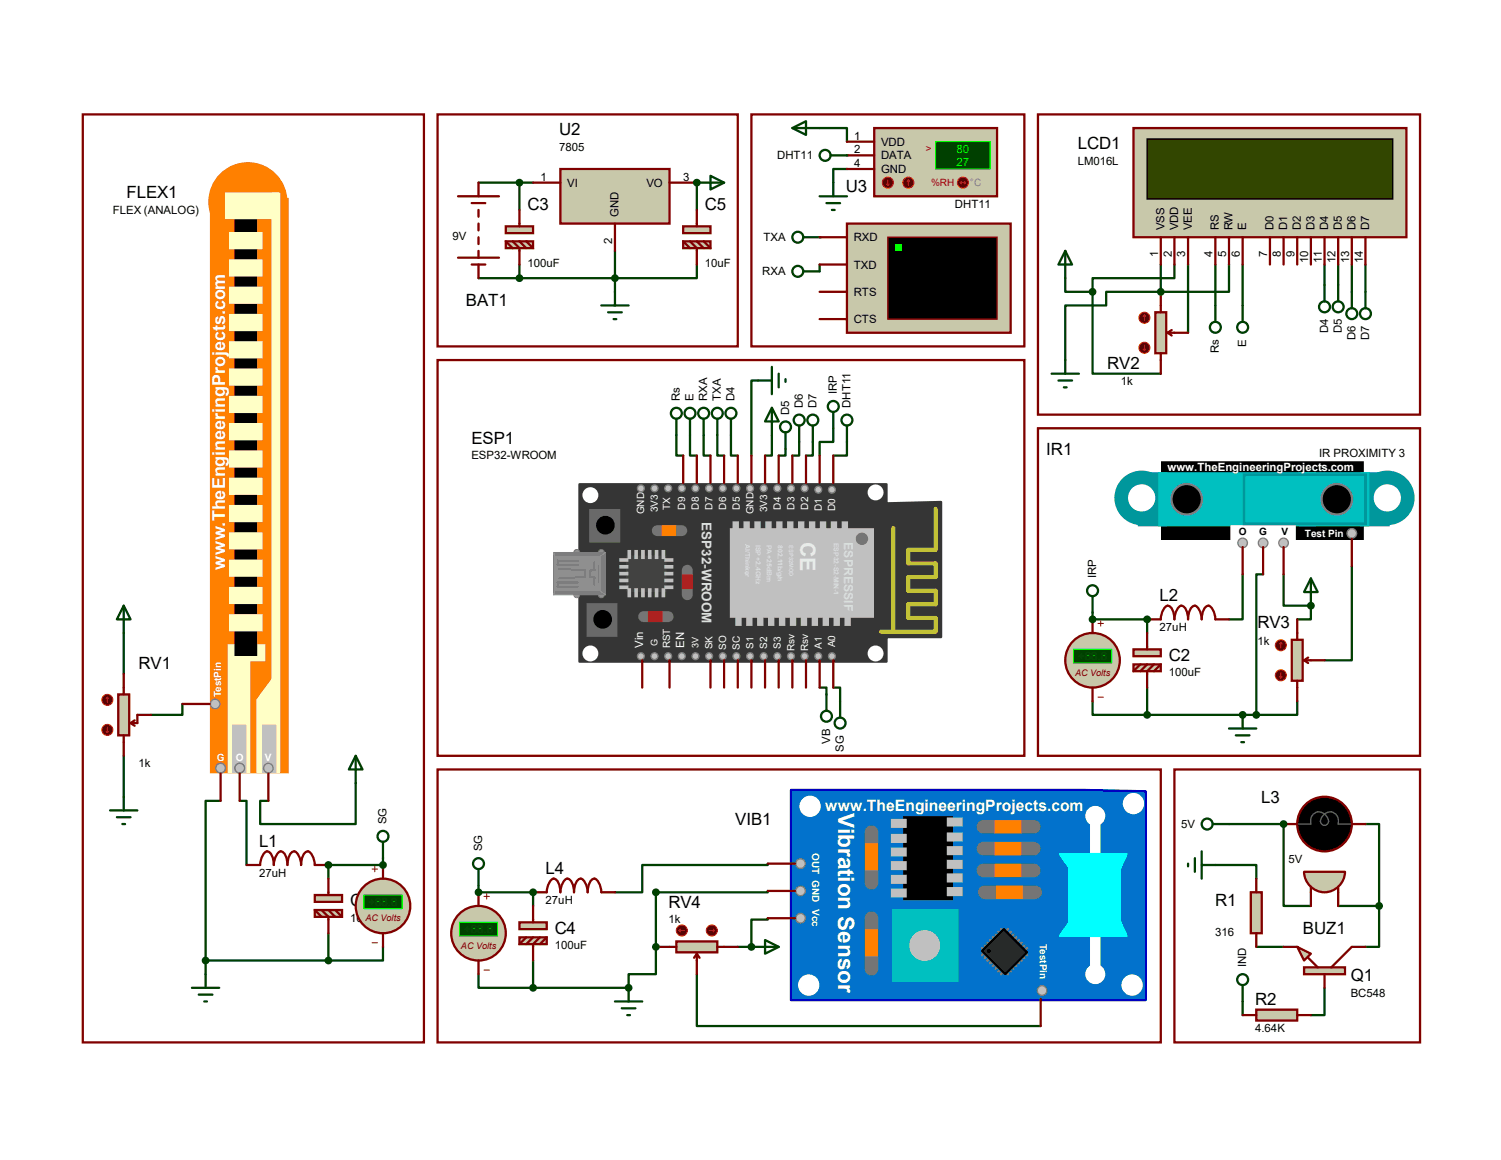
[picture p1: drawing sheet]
<svg xmlns="http://www.w3.org/2000/svg" width="279mm" height="216mm" viewBox="0 0 279 216" stroke-linecap="round" stroke-linejoin="round" font-family="sans-serif">
<path d="M198.3 51.8v2.5h5.1M203.4 54.3v15.3h12.7M216.1 49.2v5.1M218.6 49.2v2.6h-15.2v2.5M221.1 49.2v12.7M23 117.8v7.6M34 131v2.1h-5.9M23 140.7v7.6M41.1 149.1h-2.8v32.2M44.6 149.1h1.3v11.9M66.2 145.8v7.6h-17.8v-4.3h1.6" fill="none" stroke="#004000" stroke-width=".42"/>
<circle cx="216.1" cy="54.3" r=".21" fill="#004000"/>
<path d="M226.2 49.2v7.7M228.8 49.2v5.1h-22.9v2.6h-7.6v10.1M231.3 49.2v7.7M246.5 49.2v3.8M249.1 49.2v3.8M251.6 49.2v5.1M254.2 49.2v5.1" fill="none" stroke="#004000" stroke-width=".42"/>
<circle cx="61.1" cy="161" r=".21" fill="#004000"/>
<path d="M38.3 178.8h22.8M61.1 173.7v5.1M71.3 176.2v2.6h-10.2M71.3 161h-10.2v2.5" fill="none" stroke="#004000" stroke-width=".42"/>
<circle cx="71.3" cy="161" r=".21" fill="#004000"/>
<path d="M71.3 159.7v1.3" fill="none" stroke="#004000" stroke-width=".42"/>
<circle cx="152.6" cy="44.2" r=".21" fill="#004000"/>
<g fill="none" stroke="#004000" stroke-width=".42">
<path d="M152.6 49.2v1.3M141.1 70.8h-1.2v14M155.1 79.7v2.6h-2.5v2.5M125.9 81v3.8h1.3M128.4 81v3.8h1.3M131 81v3.8h1.2M133.5 81v3.8h1.3M136.1 81v3.8h1.2M143.7 81v3.8h-1.3M146.2 83.5v1.3h-1.3M148.8 82.3v2.5h-1.3M151.3 82.3v2.5h-1.3"/>
<path d="M157.6 82.3v2.5h-2.5M152.6 128h1.2v1.2M155.1 128h1.3v2.5"/>
</g>
<circle cx="213.5" cy="115.3" r=".21" fill="#004000"/>
<path d="M203.4 115.3h10.1v2.5M213.5 128v5.1h-10.1v-2.6" fill="none" stroke="#004000" stroke-width=".42"/>
<circle cx="203.4" cy="115.3" r=".21" fill="#004000"/>
<path d="M203.4 114v1.3M231.3 106.9v8.4h-2.5M213.5 133.1h17.8" fill="none" stroke="#004000" stroke-width=".42"/>
<circle cx="231.3" cy="133.1" r=".21" fill="#004000"/>
<path d="M238.9 106.9v5.8h5.1M251.6 105.4v17.5h-5.1" fill="none" stroke="#004000" stroke-width=".42"/>
<circle cx="244" cy="112.7" r=".21" fill="#004000"/>
<path d="M235.1 106.9h-1.3v26.2M244 112.7v2.6h-2.5M231.3 133.1h2.5M241.5 130.5v2.6h-7.7M142.9 170.9v.3h-3v5M129.7 181.3v9.7h64" fill="none" stroke="#004000" stroke-width=".42"/>
<circle cx="139.9" cy="176.2" r=".21" fill="#004000"/>
<path d="M137.3 176.2h2.6M142.9 165.8v.3h-20.8M142.9 160.7v.3h-23.4v5.1h-5" fill="none" stroke="#004000" stroke-width=".42"/>
<circle cx="99.2" cy="166.1" r=".21" fill="#004000"/>
<path d="M89.1 166.1h10.1v2.5M99.2 178.8v5.1h-10.1v-2.6" fill="none" stroke="#004000" stroke-width=".42"/>
<circle cx="89.1" cy="166.1" r=".21" fill="#004000"/>
<path d="M89.1 164.8v1.3M99.2 183.9h17.8" fill="none" stroke="#004000" stroke-width=".42"/>
<circle cx="117" cy="183.9" r=".21" fill="#004000"/>
<path d="M122.1 166.1v10.1" fill="none" stroke="#004000" stroke-width=".42"/>
<circle cx="122.1" cy="176.2" r=".21" fill="#004000"/>
<path d="M89.1 34h10.1M96.7 34v5.1M129.7 34v5.1M96.7 49.2v2.6M114.5 46.7v7.6M129.7 49.2v2.6h-40.6M122.1 176.2v5.1h-5.1v2.6" fill="none" stroke="#004000" stroke-width=".42"/>
<circle cx="129.7" cy="34" r=".21" fill="#004000"/>
<path d="M152.6 23.8h5v2.6M157.6 31.5h-2.5v2.5" fill="none" stroke="#004000" stroke-width=".42"/>
<circle cx="157.6" cy="28.9" r=".21" fill="#004000"/>
<path d="M228.8 153.4h10.1M254.2 153.4h2.5v15.2M226.2 161h7.6v2.5M233.8 176.2h5.1M249.1 168.6h7.6M256.7 168.6v7.6h-2.5M231.3 186.4v2.5M246.5 183.9v5h-2.5" fill="none" stroke="#004000" stroke-width=".42"/>
<circle cx="238.9" cy="153.4" r=".21" fill="#004000"/>
<path d="M238.9 153.4v15.2h5.1" fill="none" stroke="#004000" stroke-width=".42"/>
<g fill="#ff8000" stroke="#ff8000" stroke-width=".42">
<path d="M39.3 37h14.2v106.7h-14.2z"/>
<circle cx="46.1" cy="37.5" r="7.2"/>
</g>
<g fill="#ffffc6" stroke="#ffffc6" stroke-width=".42">
<path d="M50.7 36h1.3v107.7h-4.1v-13.4l2.8-3.9z"/>
<path d="M42.6 123.1h3.8v20.6h-3.8z"/>
<path d="M42.6 120.1h6.6v2.8h-6.6z"/>
<path d="M42.1 36h9.6v4.6h-9.6z"/>
<path d="M42.8 43.4h5.9v2.8h-5.9z"/>
<path d="M42.8 48.5h5.9v2.8h-5.9z"/>
<path d="M42.8 53.6h5.9v2.7h-5.9z"/>
<path d="M42.8 58.6h5.9v2.8h-5.9z"/>
<path d="M42.8 63.7h5.9v2.8h-5.9z"/>
<path d="M42.8 68.8h5.9v2.8h-5.9z"/>
<path d="M42.8 73.9h5.9v2.8h-5.9z"/>
<path d="M42.8 79h5.9v2.7h-5.9z"/>
<path d="M42.8 84h5.9v2.8h-5.9z"/>
<path d="M42.8 89.1h5.9v2.8h-5.9z"/>
<path d="M42.8 94.2h5.9v2.8h-5.9z"/>
<path d="M42.8 99.3h5.9v2.8h-5.9z"/>
<path d="M42.8 104.4h5.9v2.7h-5.9z"/>
<path d="M42.8 109.4h5.9v2.8h-5.9z"/>
<path d="M42.8 114.5h5.9v2.8h-5.9z"/>
</g>
<path d="M43.9 39.1h3.8v82.8h-3.8z" fill="#000" stroke="#000" stroke-width=".42"/>
<g fill="#c0c0c0" stroke="#c0c0c0" stroke-width=".42">
<path d="M48.9 135.1h2.3v8.6h-2.3z"/>
<path d="M43.3 135.1h2.3v8.6h-2.3z"/>
</g>
<g fill="#c0c0c0" stroke="#808080" stroke-width=".25">
<circle cx="50" cy="143" r=".64"/>
<circle cx="50" cy="143" r=".89"/>
<circle cx="44.6" cy="143" r=".89"/>
<circle cx="41.1" cy="143" r=".89"/>
<circle cx="40" cy="131" r=".89"/>
</g>
<path d="M34 131h5M41.1 144v5.1M44.6 144v5.1M50 144v5.1M45.9 161h2.5a2.69 2.69 0 0 1 1.3-2.5 2.31 2.31 0 0 1 1.3 2.5 2.69 2.69 0 0 1 1.2-2.5 2.31 2.31 0 0 1 1.3 2.5 2.31 2.31 0 0 1 1.3-2.5 2.69 2.69 0 0 1 1.2 2.5 2.31 2.31 0 0 1 1.3-2.5 2.69 2.69 0 0 1 1.3 2.5h2.5" fill="none" stroke="#800000" stroke-width=".42"/>
<path d="M66.2 140.7l1.3 2.5h-2.6zM66.2 140.7v5.1M35.7 183.9h5.1M37 185.1h2.5M38 186.4h.5M38.3 181.3v2.6" fill="none" stroke="#004000" stroke-width=".42"/>
<g fill="#c8c8aa" stroke="#800000" stroke-width=".42">
<path d="M58.6 166.6h5.1v1.3h-5.1z"/>
<path d="M58.6 169.4h5.1v1.2h-5.1z"/>
</g>
<path d="M58.6 169.4l1.3 1.2M59.9 169.4l1.2 1.2v3.1M61.1 163.5v3.1M61.1 169.4l1.3 1.2M62.4 169.4l1.3 1.2" fill="none" stroke="#800000" stroke-width=".42"/>
<circle cx="38.3" cy="178.8" r=".51" fill="#004000" stroke="#004000" stroke-width=".42"/>
<circle cx="71.3" cy="168.6" r="5.1" fill="#c8c8aa" stroke="#800000" stroke-width=".42"/>
<path d="M69.3 161.8h1M69.3 175.5h1M69.8 161.2v1.1" fill="none" stroke="#800000" stroke-width=".19"/>
<path d="M67.7 166.6h7.1v2.5h-7.1z" fill="#004000" stroke="#0f0" stroke-width=".21"/>
<path d="M71.3 161v2.5M71.3 173.7v2.5" fill="none" stroke="#800000" stroke-width=".42"/>
<path d="M22 129.2h2v7.7h-2z" fill="#c8c8aa" stroke="#800000" stroke-width=".42"/>
<path d="M23 125.4v3.8M23 136.9v3.8M24.3 134.6l.8 .5M25.1 134.1l-.8 .5M28.1 133.1h-2.5v1.5h-1.3" fill="none" stroke="#800000" stroke-width=".42"/>
<circle cx="20" cy="130.3" r="1.02" fill="#400000" stroke="#f00" stroke-width=".21"/>
<path d="M20 129.8l-.3 .2M20 129.8l.2 .2M20 129.8v1" fill="none" stroke="#f00" stroke-width=".21"/>
<circle cx="20" cy="135.8" r="1.02" fill="#400000" stroke="#f00" stroke-width=".21"/>
<path d="M19.7 136.1l.3 .3M20 135.3v1.1M20.2 136.1l-.2 .3" fill="none" stroke="#f00" stroke-width=".21"/>
<path d="M23 112.7l1.3 2.6h-2.5zM23 112.7v5.1M20.5 150.8h5.1M21.8 152.1h2.5M22.8 153.4h.5M23 148.3v2.5" fill="none" stroke="#004000" stroke-width=".42"/>
<path d="M211 23.8h50.8v20.4h-50.8z" fill="#c8c8aa" stroke="#800000" stroke-width=".42"/>
<path d="M213.5 25.9h45.7v11.1h-45.7z" fill="#324600" stroke="#000" stroke-width=".25"/>
<g fill="none" stroke="#800000" stroke-width=".42">
<path d="M216.1 44.2v5M218.6 44.2v5M221.1 44.2v5M226.2 44.2v5M228.8 44.2v5M231.3 44.2v5M236.4 44.2v5M238.9 44.2v5M241.5 44.2v5M244 44.2v5M246.5 44.2v5M249.1 44.2v5"/>
<path d="M251.6 44.2v5M254.2 44.2v5"/>
</g>
<path d="M215.1 58.1h2v7.6h-2z" fill="#c8c8aa" stroke="#800000" stroke-width=".42"/>
<path d="M216.1 54.3v3.8M216.1 65.7v3.9M217.3 61.9l.8 .5M217.3 61.9h3.8M218.1 61.4l-.8 .5" fill="none" stroke="#800000" stroke-width=".42"/>
<circle cx="213" cy="59.1" r="1.02" fill="#400000" stroke="#f00" stroke-width=".21"/>
<path d="M213 58.6l-.2 .3M213 58.6l.3 .3M213 58.6v1" fill="none" stroke="#f00" stroke-width=".21"/>
<circle cx="213" cy="64.7" r="1.02" fill="#400000" stroke="#f00" stroke-width=".21"/>
<path d="M212.8 65l.2 .2M213 64.2v1M213.3 65l-.3 .2" fill="none" stroke="#f00" stroke-width=".21"/>
<g fill="none" stroke="#004000" stroke-width=".42">
<path d="M149.5 50.5h3.1M149.5 44.2h3.1M198.3 46.7l1.3 2.5h-2.6zM198.3 46.7v5.1M226.2 56.9v3M231.3 56.9v3M246.5 53v3.1M249.1 53v3.1M251.6 54.3v3.1M254.2 54.3v3.1M125.9 77.9v3.1M128.4 77.9v3.1"/>
<path d="M131 77.9v3.1M133.5 77.9v3.1M136.1 77.9v3.1M141.1 70.8h2.6M143.7 75.9l1.2 2.5h-2.5zM143.7 68.3v5.1M143.7 75.9v5.1M144.9 69.6v2.5M146.2 70.6v.5M148.8 79.2v3.1M151.3 79.2v3.1M155.1 76.7v3"/>
<path d="M157.6 79.2v3.1M195.7 69.6h5.1M197 70.8h2.6M198 72.1h.5M198.3 67v2.6M146.2 80.5v3M153.8 129.2v3.1M156.4 130.5v3.1M71.3 156.7v3"/>
<circle cx="148.5" cy="44.2" r="1.02"/>
<circle cx="148.5" cy="50.5" r="1.02"/>
<circle cx="246.5" cy="57.1" r="1.02"/>
<circle cx="249.1" cy="57.1" r="1.02"/>
<circle cx="251.6" cy="58.4" r="1.02"/>
<circle cx="254.2" cy="58.4" r="1.02"/>
<circle cx="125.9" cy="76.9" r="1.02"/>
<circle cx="128.4" cy="76.9" r="1.02"/>
<circle cx="131" cy="76.9" r="1.02"/>
<circle cx="133.5" cy="76.9" r="1.02"/>
<circle cx="136.1" cy="76.9" r="1.02"/>
<circle cx="146.2" cy="79.5" r="1.02"/>
<circle cx="148.8" cy="78.2" r="1.02"/>
<circle cx="151.3" cy="78.2" r="1.02"/>
<circle cx="155.1" cy="75.6" r="1.02"/>
<circle cx="157.6" cy="78.2" r="1.02"/>
<circle cx="226.2" cy="60.9" r="1.02"/>
<circle cx="231.3" cy="60.9" r="1.02"/>
<circle cx="153.8" cy="133.3" r="1.02"/>
<circle cx="156.4" cy="134.6" r="1.02"/>
<circle cx="71.3" cy="155.7" r="1.02"/>
</g>
<g fill="#004000" stroke="#004000" stroke-width=".42">
<circle cx="203.4" cy="54.3" r=".51"/>
<circle cx="216.1" cy="54.3" r=".51"/>
<circle cx="61.1" cy="161" r=".51"/>
<circle cx="61.1" cy="178.8" r=".51"/>
<circle cx="71.3" cy="161" r=".51"/>
</g>
<path d="M193.2 21.3h71.1v55.9h-71.1z" fill="none" stroke="#800000" stroke-width=".42"/>
<path d="M157.6 41.6h30.5v20.3h-30.5z" fill="#c8c8aa" stroke="#800000" stroke-width=".42"/>
<path d="M165.3 44.2h20.3v15.2h-20.3z" fill="#000" stroke="#800000" stroke-width=".25"/>
<path d="M166.5 45.4h1.3v1.3h-1.3z" fill="#0f0"/>
<path d="M152.6 44.2h5M152.6 54.3h5M152.6 49.2h5M152.6 59.4h5" fill="none" stroke="#800000" stroke-width=".42"/>
<path d="M107.9 90.1h57.1v3.6l10.2-.3v25.2h-10.2v4.5h-57.1z" fill="#353535" stroke="#353535" stroke-width=".42"/>
<g fill="#c0c0c0" stroke="#808080" stroke-width=".25">
<circle cx="149.8" cy="90.9" r=".64"/>
<circle cx="152.3" cy="91.1" r=".64"/>
<circle cx="147.2" cy="90.9" r=".64"/>
<circle cx="144.7" cy="90.9" r=".64"/>
<circle cx="139.6" cy="90.9" r=".64"/>
<circle cx="142.2" cy="90.9" r=".64"/>
<circle cx="137.1" cy="90.9" r=".64"/>
<circle cx="134.5" cy="90.9" r=".64"/>
<circle cx="129.5" cy="90.9" r=".64"/>
<circle cx="132" cy="90.9" r=".64"/>
<circle cx="126.9" cy="90.9" r=".64"/>
<circle cx="124.4" cy="90.9" r=".64"/>
<circle cx="154.9" cy="91.1" r=".64"/>
<circle cx="154.9" cy="122.1" r=".64"/>
<circle cx="149.8" cy="122.1" r=".64"/>
<circle cx="144.7" cy="122.1" r=".64"/>
<circle cx="147.2" cy="122.1" r=".64"/>
<circle cx="142.2" cy="122.1" r=".64"/>
<circle cx="139.6" cy="122.1" r=".64"/>
<circle cx="134.5" cy="122.1" r=".64"/>
<circle cx="137.1" cy="122.1" r=".64"/>
<circle cx="132" cy="122.1" r=".64"/>
</g>
<g fill="#939393" stroke="#757575" stroke-width=".19">
<circle cx="107.4" cy="102.8" r=".55"/>
<circle cx="111.9" cy="102.8" r=".55"/>
</g>
<g fill="#939393" stroke="#808080" stroke-width=".19">
<circle cx="107.4" cy="110.7" r=".55"/>
<circle cx="111.9" cy="110.7" r=".55"/>
</g>
<path d="M103 102.8h9.7v7.9h-9.7z" fill="#808080" stroke="#808080" stroke-width=".19"/>
<path d="M103.3 103.6h8.4v6.3h-8.4z" fill="#939393" stroke="#939393" stroke-width=".19"/>
<path d="M103.1 102.8l.2 .8M103.3 109.9l-.2 .8M111.7 109.9l1 .8M112.7 102.8l-1 .8" fill="none" stroke="#939393" stroke-width=".19"/>
<path d="M104.1 105.9l4.8 .2v1.3M107.6 104.4h-3.8v.7h3.8M107.6 108.4h-3.8v.8h3.8M108.6 107.4l-4.5 .3M110.7 104.6v1.5h-.8v1.3h.8v1.5" fill="none" stroke="#808080" stroke-width=".42"/>
<path d="M111.4 105.1v3.3" fill="none" stroke="#808080" stroke-width=".21"/>
<g fill="#c0c0c0" stroke="#808080" stroke-width=".25">
<circle cx="152.3" cy="122.1" r=".64"/>
<circle cx="126.9" cy="122.1" r=".64"/>
<circle cx="129.5" cy="122.1" r=".64"/>
</g>
<path d="M122.3 98.8h4.6M119.8 114.8h4.6" fill="none" stroke="#757575" stroke-width="2"/>
<path d="M120.8 114h2.3v1.5h-2.3z" fill="#f00" stroke="#f00" stroke-width=".42"/>
<path d="M123.4 98h2.2v1.5h-2.2z" fill="#ff8000" stroke="#ff8000" stroke-width=".42"/>
<path d="M116.8 103.6h7.1v6.3h-7.1z" fill="#414141" stroke="#414141" stroke-width=".42"/>
<g fill="#fff" stroke="#fff" stroke-width=".42">
<circle cx="163" cy="91.7" r="1.27"/>
<circle cx="163" cy="121.6" r="1.27"/>
<circle cx="109.9" cy="121.6" r="1.27"/>
<circle cx="109.9" cy="92.2" r="1.27"/>
</g>
<g fill="#686767" stroke="#686767" stroke-width=".42">
<path d="M109.9 95h5.3v5.8h-5.3z"/>
<path d="M109.4 112.5h5.3v5.8h-5.3z"/>
</g>
<g fill="#000" stroke="#000" stroke-width=".42">
<circle cx="112.7" cy="97.7" r="1.52"/>
<circle cx="112.2" cy="115.3" r="1.52"/>
</g>
<g fill="#c0c0c0" stroke="#c0c0c0" stroke-width=".42">
<path d="M123.4 102.6h.2v1.2h-.2z"/>
<path d="M122.1 102.6h.2v1.2h-.2z"/>
<path d="M120.8 102.6h.3v1.2h-.3z"/>
<path d="M119.5 102.6h.3v1.2h-.3z"/>
<path d="M118.3 102.6h.2v1.2h-.2z"/>
<path d="M117 102.6h.3v1.2h-.3z"/>
<path d="M123.4 109.7h.2v1.3h-.2z"/>
<path d="M122.1 109.7h.2v1.3h-.2z"/>
<path d="M120.8 109.7h.3v1.3h-.3z"/>
<path d="M119.5 109.7h.3v1.3h-.3z"/>
<path d="M118.3 109.7h.2v1.3h-.2z"/>
<path d="M117 109.7h.3v1.3h-.3z"/>
<path d="M123.9 104.1h1.2v.3h-1.2z"/>
<path d="M123.9 105.4h1.2v.2h-1.2z"/>
<path d="M123.9 106.6h1.2v.3h-1.2z"/>
<path d="M123.9 107.9h1.2v.3h-1.2z"/>
<path d="M123.9 109.2h1.2v.2h-1.2z"/>
<path d="M115.5 104.1h1.3v.3h-1.3z"/>
<path d="M115.5 105.4h1.3v.2h-1.3z"/>
<path d="M115.5 106.6h1.3v.3h-1.3z"/>
<path d="M115.5 107.9h1.3v.3h-1.3z"/>
<path d="M115.5 109.2h1.3v.2h-1.3z"/>
<path d="M136.1 98.5h26.4v16.3h-26.4z"/>
<path d="M156.9 97.2h.7v1.3h-.7z"/>
<path d="M154.9 97.2h.7v1.3h-.7z"/>
<path d="M152.8 97.2h.8v1.3h-.8z"/>
<path d="M150.8 97.2h.8v1.3h-.8z"/>
<path d="M148.8 97.2h.7v1.3h-.7z"/>
<path d="M146.7 97.2h.8v1.3h-.8z"/>
<path d="M144.7 97.2h.8v1.3h-.8z"/>
<path d="M142.7 97.2h.7v1.3h-.7z"/>
<path d="M140.6 97.2h.8v1.3h-.8z"/>
<path d="M138.6 97.2h.8v1.3h-.8z"/>
<path d="M136.6 97.2h.7v1.3h-.7z"/>
<path d="M157.4 115h.8v1.3h-.8z"/>
<path d="M155.4 115h.7v1.3h-.7z"/>
<path d="M153.3 115h.8v1.3h-.8z"/>
<path d="M151.3 115h.8v1.3h-.8z"/>
<path d="M149.3 115h.7v1.3h-.7z"/>
<path d="M147.2 115h.8v1.3h-.8z"/>
<path d="M145.2 115h.8v1.3h-.8z"/>
<path d="M143.2 115h.7v1.3h-.7z"/>
<path d="M141.1 115h.8v1.3h-.8z"/>
<path d="M139.1 115h.8v1.3h-.8z"/>
<path d="M137.1 115h.7v1.3h-.7z"/>
</g>
<circle cx="160.4" cy="100.3" r="1.06" fill="#757575" stroke="#757575" stroke-width=".19"/>
<path d="M166.3 98.3v19.3M174.2 94.7v7.6h-5.1v2.6h5.1v2.5h-5.1v2.5h5.1v2.6h-5.1v2.5h5.1v2.6h-10.2" fill="none" stroke="#c0c000" stroke-width=".76"/>
<g fill="#c0c0c0" stroke="#808080" stroke-width=".25">
<circle cx="119.3" cy="90.9" r=".64"/>
<circle cx="121.8" cy="90.9" r=".64"/>
<circle cx="124.4" cy="122.1" r=".64"/>
<circle cx="119.3" cy="122.1" r=".64"/>
<circle cx="121.8" cy="122.1" r=".64"/>
</g>
<path d="M127.9 106.1v4.6" fill="none" stroke="#757575" stroke-width="2"/>
<path d="M127.2 107.1h1.5v2.3h-1.5z" fill="#f00" stroke="#f00" stroke-width=".42"/>
<g fill="none" stroke="#800000" stroke-width=".42">
<path d="M127.2 84.8v5.1M129.7 84.8v5.1M132.2 84.8v5.1M134.8 84.8v5.1M137.3 84.8v5.1M139.9 84.8v5.1M142.4 84.8v5.1M144.9 84.8v5.1M147.5 84.8v5.1M150 84.8v5.1M152.6 84.8v5.1M155.1 84.8v5.1"/>
<path d="M213.5 115.3h2.6a2.69 2.69 0 0 1 1.2-2.6 2.31 2.31 0 0 1 1.3 2.6 2.69 2.69 0 0 1 1.3-2.6 2.31 2.31 0 0 1 1.2 2.6 2.31 2.31 0 0 1 1.3-2.6 2.69 2.69 0 0 1 1.3 2.6 2.31 2.31 0 0 1 1.3-2.6 2.69 2.69 0 0 1 1.2 2.6h2.6M119.5 122.9v5.1M124.6 122.9v5.1M132.2 122.9v5.1M134.8 122.9v5.1M137.3 122.9v5.1M139.9 122.9v5.1M142.4 122.9v5.1M144.9 122.9v5.1M147.5 122.9v5.1M150 122.9v5.1M152.6 122.9v5.1"/>
<path d="M155.1 122.9v5.1"/>
</g>
<g fill="#c8c8aa" stroke="#800000" stroke-width=".42">
<path d="M211 120.9h5.1v1.2h-5.1z"/>
<path d="M211 123.7h5.1v1.2h-5.1z"/>
</g>
<path d="M213.5 117.8v3.1M212.3 123.7l-1.3 1.2M213.5 123.7l-1.2 1.2M214.8 123.7l-1.3 1.2v3.1M216.1 123.7l-1.3 1.2" fill="none" stroke="#800000" stroke-width=".42"/>
<circle cx="203.4" cy="122.9" r="5.1" fill="#c8c8aa" stroke="#800000" stroke-width=".42"/>
<path d="M204.4 116h1M204.9 115.5v1M204.4 129.8h1" fill="none" stroke="#800000" stroke-width=".19"/>
<path d="M199.8 120.9h7.1v2.5h-7.1z" fill="#004000" stroke="#0f0" stroke-width=".21"/>
<path d="M203.4 115.3v2.5M203.4 128v2.5" fill="none" stroke="#800000" stroke-width=".42"/>
<g fill="none" stroke="#004000" stroke-width=".42">
<path d="M203.4 111v3"/>
<circle cx="203.4" cy="109.9" r="1.02"/>
</g>
<g fill="#004000" stroke="#004000" stroke-width=".42">
<circle cx="213.5" cy="115.3" r=".51"/>
<circle cx="213.5" cy="133.1" r=".51"/>
<circle cx="203.4" cy="115.3" r=".51"/>
</g>
<path d="M216.3 86.1h37.4v14.2h-37.4z" fill="#000" stroke="#000" stroke-width=".42"/>
<g fill="#00979c" stroke="#00979c" stroke-width=".42">
<path d="M212 88.1h5.1v1.8h-5.1z"/>
<path d="M212 96h5.1v1.7h-5.1z"/>
<path d="M253.4 88.1h5.1v1.8h-5.1z"/>
<path d="M253.4 96h5.1v1.7h-5.1z"/>
</g>
<g fill="none" stroke="#00979c" stroke-width="2.5">
<circle cx="212.5" cy="92.7" r="3.8"/>
<circle cx="258.2" cy="92.7" r="3.8"/>
</g>
<g fill="#00c0c0" stroke="#00c0c0" stroke-width=".42">
<path d="M215.8 88.1h29v9.6h-29z"/>
<path d="M242 88.1h12.7v9.6h-12.7z"/>
</g>
<g fill="#000" stroke="#808080" stroke-width=".42">
<circle cx="220.9" cy="92.9" r="2.84"/>
<circle cx="248.8" cy="92.9" r="2.84"/>
</g>
<path d="M229.3 98h11.7v4.3h-11.7z" fill="#fff" stroke="#fff" stroke-width=".51"/>
<path d="M231.6 88.3h22.6v9.2h-22.6z" fill="none" stroke="#00979c" stroke-width=".51"/>
<g fill="#c0c0c0" stroke="#808080" stroke-width=".25">
<circle cx="231.3" cy="101" r=".89"/>
<circle cx="235.1" cy="101" r=".89"/>
<circle cx="238.9" cy="101" r=".89"/>
<circle cx="251.6" cy="99.3" r=".89"/>
</g>
<path d="M231.3 101.8v5.1M235.1 101.8v5.1M238.9 101.8v5.1M251.6 100.3v5.1" fill="none" stroke="#800000" stroke-width=".42"/>
<path d="M244 107.7l1.3 2.5h-2.6zM244 107.7v5M228.8 135.6h5M230 136.9h2.6M231.1 138.1h.5M231.3 133.1v2.5" fill="none" stroke="#004000" stroke-width=".42"/>
<circle cx="231.3" cy="133.1" r=".51" fill="#004000" stroke="#004000" stroke-width=".42"/>
<path d="M240.5 119.1h2v7.6h-2z" fill="#c8c8aa" stroke="#800000" stroke-width=".42"/>
<path d="M241.5 115.3v3.8M241.5 126.7v3.8M242.7 122.9l.8 .5M242.7 122.9h3.8M243.5 122.4l-.8 .5" fill="none" stroke="#800000" stroke-width=".42"/>
<circle cx="238.4" cy="120.1" r="1.02" fill="#400000" stroke="#f00" stroke-width=".21"/>
<path d="M238.4 119.6l-.2 .2M238.4 119.6l.3 .2M238.4 119.6v1" fill="none" stroke="#f00" stroke-width=".21"/>
<circle cx="238.4" cy="125.7" r="1.02" fill="#400000" stroke="#f00" stroke-width=".21"/>
<path d="M238.2 125.9l.2 .3M238.4 125.2v1M238.7 125.9l-.3 .3" fill="none" stroke="#f00" stroke-width=".21"/>
<g fill="#004000" stroke="#004000" stroke-width=".42">
<circle cx="244" cy="112.7" r=".51"/>
<circle cx="233.8" cy="133.1" r=".51"/>
</g>
<path d="M15.4 21.3h63.5v172.7h-63.5zM193.2 79.7h71.1v61h-71.1z" fill="none" stroke="#800000" stroke-width=".42"/>
<path d="M147.2 147h54.4l11.7 .3v38.8h-66.1z" fill="#0272cc" stroke="#0000c0" stroke-width=".42"/>
<path d="M166.3 169.4h11.9v13.2h-11.9z" fill="#00c0c0" stroke="#00c0c0" stroke-width=".42"/>
<g fill="#c0c0c0" stroke="#c0c0c0" stroke-width=".42">
<path d="M170.9 152.6h4.5v1h-4.5z"/>
<circle cx="172.1" cy="176" r="2.67"/>
</g>
<path d="M183 153.9h9.4M183 157.9h9.4M183 162h9.4M183.3 166.1h9.4" fill="none" stroke="#757575" stroke-width="2.5"/>
<g fill="#ff8000" stroke="#ff8000" stroke-width=".42">
<path d="M185.3 152.9h4.6v2h-4.6z"/>
<path d="M185.3 156.9h4.6v2.1h-4.6z"/>
<path d="M185.3 161h4.6v2h-4.6z"/>
<path d="M185.6 165.1h4.6v2h-4.6z"/>
</g>
<g fill="none" stroke="#808080" stroke-width=".47">
<path d="M182.8 176.5l.5 .5M183.3 177.2l-.5 .6M183.3 176l.5 .5M183.8 177.8l-.5 .5M183.8 175.5l.5 .5M184.3 178.3l-.5 .5M184.3 175l.5 .5M184.8 178.8l-.5 .5M184.8 174.5l.5 .5M185.3 179.3l-.5 .5M185.3 173.9l.5 .6M185.8 179.8l-.5 .5"/>
<path d="M185.8 173.4l.6 .5M186.4 172.9l.5 .5M187.6 172.9l-.5 .5M188.1 173.4l-.5 .5M188.1 179.8l.5 .5M188.6 173.9l-.5 .6M188.6 179.3l.5 .5M189.1 174.5l-.5 .5M189.1 178.8l.6 .5M189.7 175l-.6 .5M189.7 178.3l.5 .5M190.2 175.5l-.5 .5"/>
<path d="M190.2 177.8l.5 .5M190.7 176l-.5 .5M190.7 177.2l.5 .6M191.2 176.5l-.5 .5M186.4 180.3l-.6 .5M186.9 180.8l-.5 .5M187.1 180.8l.5 .5M187.6 180.3l.5 .5"/>
</g>
<path d="M186.9 172.9l4.3 4.3-4.1 4.1-4.3-4.3z" fill="#2c2c2c" stroke="#000" stroke-width=".42"/>
<circle cx="184.1" cy="177" r=".3" fill="#000" stroke="#000" stroke-width=".19"/>
<circle cx="210.7" cy="183.3" r="1.78" fill="#fff" stroke="#fff" stroke-width=".42"/>
<g fill="#c0c0c0" stroke="#808080" stroke-width=".25">
<circle cx="149" cy="170.9" r=".89"/>
<circle cx="149" cy="160.7" r=".89"/>
<circle cx="149" cy="165.8" r=".89"/>
<circle cx="194" cy="184.4" r=".89"/>
</g>
<g fill="#fff" stroke="#fff" stroke-width=".42">
<path d="M203.1 152.6h1.5v6.6h-1.5z"/>
<path d="M203.1 173.9h1.5v6.7h-1.5z"/>
<circle cx="211" cy="149.6" r="1.78"/>
<circle cx="150.5" cy="183.3" r="1.78"/>
<circle cx="150.8" cy="150.1" r="1.78"/>
<circle cx="203.9" cy="151.8" r="1.65"/>
<circle cx="203.9" cy="181.3" r="1.65"/>
</g>
<path d="M162.2 154.9v9.4M162.2 170.9v9.4" fill="none" stroke="#757575" stroke-width="2.5"/>
<g fill="#ff8000" stroke="#ff8000" stroke-width=".42">
<path d="M161.2 157.2h2v4.6h-2z"/>
<path d="M161.2 173.2h2v4.6h-2z"/>
</g>
<path d="M168.3 152.1h8.9v15.2h-8.9z" fill="#000" stroke="#000" stroke-width=".42"/>
<g fill="#c0c0c0" stroke="#c0c0c0" stroke-width=".42">
<path d="M176.4 165.3h2.6v1.3h-2.6z"/>
<path d="M176.4 162.8h2.6v1.2h-2.6z"/>
<path d="M176.4 160.2h2.6v1.3h-2.6z"/>
<path d="M176.4 157.7h2.6v1.3h-2.6z"/>
<path d="M176.4 155.2h2.6v1.2h-2.6z"/>
<path d="M176.4 152.4h2.6v1.2h-2.6z"/>
<path d="M166 165.6h2.6v1.2h-2.6z"/>
<path d="M166 163h2.6v1.3h-2.6z"/>
<path d="M166 160.5h2.6v1.3h-2.6z"/>
<path d="M166 157.9h2.6v1.3h-2.6z"/>
<path d="M166 155.4h2.6v1.3h-2.6z"/>
<path d="M166 152.6h2.6v1.3h-2.6z"/>
</g>
<path d="M197.3 159h12.4l-1.3 2.8v9.6l1.3 2.8h-12.4l1.8-2.5v-10.2z" fill="#0ff" stroke="#0ff" stroke-width=".42"/>
<path d="M142.9 160.7h5.1M142.9 165.8h5.1M142.9 170.9h5.1M193.7 185.9v5.1" fill="none" stroke="#800000" stroke-width=".42"/>
<path d="M139.9 176.2h5M142.4 175l2.5 1.2-2.5 1.3z" fill="none" stroke="#004000" stroke-width=".42"/>
<path d="M125.9 175.2h7.6v2h-7.6z" fill="#c8c8aa" stroke="#800000" stroke-width=".42"/>
<path d="M122.1 176.2h3.8M129.7 177.5l-.5 .8M129.7 177.5l.5 .8M129.7 177.5v3.8M133.5 176.2h3.8" fill="none" stroke="#800000" stroke-width=".42"/>
<circle cx="132.5" cy="173.2" r="1.02" fill="#400000" stroke="#f00" stroke-width=".21"/>
<path d="M132 173.2h1M132.8 172.9l.2 .3M133 173.2l-.2 .2" fill="none" stroke="#f00" stroke-width=".21"/>
<circle cx="126.9" cy="173.2" r="1.02" fill="#400000" stroke="#f00" stroke-width=".21"/>
<path d="M126.4 173.2l.3 .2M126.4 173.2h1M126.7 172.9l-.3 .3" fill="none" stroke="#f00" stroke-width=".21"/>
<g fill="#004000" stroke="#004000" stroke-width=".42">
<circle cx="139.9" cy="176.2" r=".51"/>
<circle cx="122.1" cy="166.1" r=".51"/>
</g>
<path d="M99.2 166.1h2.6a2.69 2.69 0 0 1 1.2-2.6 2.31 2.31 0 0 1 1.3 2.6 2.69 2.69 0 0 1 1.3-2.6 2.31 2.31 0 0 1 1.2 2.6 2.31 2.31 0 0 1 1.3-2.6 2.69 2.69 0 0 1 1.3 2.6 2.31 2.31 0 0 1 1.3-2.6 2.69 2.69 0 0 1 1.2 2.6h2.6" fill="none" stroke="#800000" stroke-width=".42"/>
<g fill="#c8c8aa" stroke="#800000" stroke-width=".42">
<path d="M96.7 171.7h5.1v1.2h-5.1z"/>
<path d="M96.7 174.5h5.1v1.2h-5.1z"/>
</g>
<path d="M98 174.5l-1.3 1.2M99.2 168.6v3.1M99.2 174.5l-1.2 1.2M100.5 174.5l-1.3 1.2v3.1M101.8 174.5l-1.3 1.2" fill="none" stroke="#800000" stroke-width=".42"/>
<circle cx="89.1" cy="173.7" r="5.1" fill="#c8c8aa" stroke="#800000" stroke-width=".42"/>
<path d="M90.1 166.8h1M90.6 166.3v1M90.1 180.6h1" fill="none" stroke="#800000" stroke-width=".19"/>
<path d="M85.5 171.7h7.1v2.5h-7.1z" fill="#004000" stroke="#0f0" stroke-width=".21"/>
<path d="M81.4 143.2h134.7v50.8h-134.7zM89.1 166.1v2.5M89.1 178.8v2.5" fill="none" stroke="#800000" stroke-width=".42"/>
<g fill="none" stroke="#004000" stroke-width=".42">
<path d="M89.1 161.8v3M114.5 186.4h5M115.7 187.7h2.6M116.8 188.9h.5M117 183.9v2.5"/>
<circle cx="89.1" cy="160.7" r="1.02"/>
</g>
<g fill="#004000" stroke="#004000" stroke-width=".42">
<circle cx="99.2" cy="166.1" r=".51"/>
<circle cx="99.2" cy="183.9" r=".51"/>
<circle cx="89.1" cy="166.1" r=".51"/>
<circle cx="117" cy="183.9" r=".51"/>
<circle cx="122.1" cy="176.2" r=".51"/>
</g>
<path d="M104.3 31.5h20.3v10.1h-20.3z" fill="#c8c8aa" stroke="#800000" stroke-width=".42"/>
<g fill="none" stroke="#800000" stroke-width=".42">
<path d="M85.3 36.5h7.6M87.8 37.8h2.5M89.1 34v2.5M89.1 39.1v1.2M99.2 34h5.1M124.6 34h5.1M85.3 48h7.6M87.8 49.2h2.5M89.1 41.6v1.3M89.1 44.2v1.2M89.1 46.7v1.3M89.1 49.2v2.6"/>
<path d="M114.5 41.6v5.1"/>
</g>
<path d="M111.9 56.9h5.1M113.2 58.1h2.5M114.2 59.4h.5M114.5 54.3v2.6" fill="none" stroke="#004000" stroke-width=".42"/>
<circle cx="114.5" cy="51.8" r=".51" fill="#004000" stroke="#004000" stroke-width=".42"/>
<g fill="#c8c8aa" stroke="#800000" stroke-width=".42">
<path d="M94.1 42.1h5.1v1.3h-5.1z"/>
<path d="M94.1 44.9h5.1v1.3h-5.1z"/>
</g>
<path d="M96.7 39.1v3M94.1 44.9l1.3 1.3M95.4 44.9l1.3 1.3v3M96.7 44.9l1.3 1.3M98 44.9l1.2 1.3" fill="none" stroke="#800000" stroke-width=".42"/>
<g fill="#004000" stroke="#004000" stroke-width=".42">
<circle cx="96.7" cy="34" r=".51"/>
<circle cx="96.7" cy="51.8" r=".51"/>
</g>
<g fill="#c8c8aa" stroke="#800000" stroke-width=".42">
<path d="M127.2 42.1h5v1.3h-5z"/>
<path d="M127.2 44.9h5v1.3h-5z"/>
</g>
<path d="M129.7 39.1v3M127.2 44.9l1.2 1.3M128.4 44.9l1.3 1.3v3M129.7 44.9l1.3 1.3M131 44.9l1.2 1.3" fill="none" stroke="#800000" stroke-width=".42"/>
<path d="M162.7 23.8h22.9v12.7h-22.9z" fill="#c8c8aa" stroke="#800000" stroke-width=".42"/>
<path d="M174.2 26.4h10.1v5.1h-10.1z" fill="#004000" stroke="#0f0" stroke-width=".21"/>
<path d="M157.6 28.9h5.1M157.6 26.4h5.1M157.6 31.5h5.1" fill="none" stroke="#800000" stroke-width=".42"/>
<circle cx="169.1" cy="34" r="1.02" fill="#400000" stroke="#f00" stroke-width=".21"/>
<path d="M169.1 33.5l-.3 .2M169.1 33.5l.2 .2M169.1 33.5v1" fill="none" stroke="#f00" stroke-width=".21"/>
<circle cx="165.3" cy="34" r="1.02" fill="#400000" stroke="#f00" stroke-width=".21"/>
<path d="M165 34.2l.3 .3M165.3 33.5v1M165.5 34.2l-.2 .3" fill="none" stroke="#f00" stroke-width=".21"/>
<circle cx="179.2" cy="34" r="1.02" fill="#400000" stroke="#f00" stroke-width=".21"/>
<path d="M178.7 34h1M178.7 34l.3 .2M179 33.7l-.3 .3M179.5 33.7l.2 .3M179.7 34l-.2 .2" fill="none" stroke="#f00" stroke-width=".21"/>
<g fill="none" stroke="#004000" stroke-width=".42">
<path d="M129.7 34h5.1M132.2 32.7l2.6 1.3-2.6 1.3zM147.5 23.8l2.5-1.2v2.5zM147.5 23.8h5.1M152.6 36.5h5M153.8 37.8h2.6M154.6 28.9h3M154.9 39.1h.5M155.1 34v2.5"/>
<circle cx="153.6" cy="28.9" r="1.02"/>
</g>
<circle cx="129.7" cy="34" r=".51" fill="#004000" stroke="#004000" stroke-width=".42"/>
<circle cx="246.5" cy="153.4" r="5.1" fill="#000" stroke="#800000" stroke-width=".42"/>
<path d="M241.5 153.4h2.5a1.69 1.69 0 0 1 1.2-2.3 1.69 1.69 0 0 1 2.1 1.5 .77 .77 0 0 1-.8 1 .77 .77 0 0 1-.7-1 1.68 1.68 0 0 1 1.5-1.4 1.68 1.68 0 0 1 1.7 1l.1 1.2h2.5" fill="none" stroke="#606060" stroke-width=".25"/>
<path d="M239.9 148.5l1.6 1.1M243 146l1 1.5M246.5 145.2v1.8M250.1 146l-1 1.5M253.2 148.5l-1.6 1.1" fill="none" stroke="#fff" stroke-width=".25"/>
<path d="M81.4 21.3h55.9v43.2h-55.9zM139.9 21.3h50.8v43.2h-50.8zM81.4 67h109.3v73.7h-109.3zM238.9 153.4h2.6M251.6 153.4h2.6" fill="none" stroke="#800000" stroke-width=".42"/>
<path d="M242.7 162.3h7.7a3.8 3.8 0 0 1-3.9 3.8 3.8 3.8 0 0 1-3.8-3.8z" fill="#c8c8aa" stroke="#800000" stroke-width=".42"/>
<path d="M244 165.1v3.5M249.1 165.1v3.5" fill="none" stroke="#800000" stroke-width=".42"/>
<g fill="#c8c8aa" stroke="#800000" stroke-width=".42">
<path d="M241.5 176.2l2.5 1.3-1.3 1.3z"/>
<path d="M242.7 180h7.7v1.3h-7.7z"/>
</g>
<path d="M238.9 176.2h2.6M243.5 178.3l1.8 1.7M254.2 176.2h-2.6l-3.8 3.8M246.5 181.3v2.6" fill="none" stroke="#800000" stroke-width=".42"/>
<path d="M232.8 166.1h2.1v7.6h-2.1z" fill="#c8c8aa" stroke="#800000" stroke-width=".42"/>
<path d="M233.8 163.5v2.6M233.8 173.7v2.5" fill="none" stroke="#800000" stroke-width=".42"/>
<g fill="none" stroke="#004000" stroke-width=".42">
<path d="M225.7 153.4h3.1"/>
<circle cx="224.7" cy="153.4" r="1.02"/>
</g>
<path d="M233.8 187.9h7.7v2h-7.7z" fill="#c8c8aa" stroke="#800000" stroke-width=".42"/>
<path d="M218.6 143.2h45.7v50.8h-45.7zM231.3 188.9h2.5M241.5 188.9h2.5" fill="none" stroke="#800000" stroke-width=".42"/>
<g fill="none" stroke="#004000" stroke-width=".42">
<path d="M222.4 159.7v2.6M223.7 158.5v5M221.1 160.7v.5M223.7 161h2.5M231.3 183.3v3.1"/>
<circle cx="231.3" cy="182.3" r="1.02"/>
</g>
<g fill="#004000" stroke="#004000" stroke-width=".42">
<circle cx="256.7" cy="168.6" r=".51"/>
<circle cx="238.9" cy="153.4" r=".51"/>
</g>
<text font-size="4.2" fill="#fff" x="156" y="151.3" transform="rotate(90 156 151.3)">Vibration Sensor</text>
<text font-size="4" fill="#eaeaea" x="149" y="100.8" transform="rotate(90 149 100.8)">CE</text>
<text font-size="3.3" fill="#fff" x="41.9" y="106" transform="rotate(-90 41.9 106)">www.TheEngineeringProjects.com</text>
<g font-size="3.1">
<text x="104.1" y="25.2">U2</text>
<text x="200.6" y="27.7">LCD1</text>
<text x="157.4" y="35.6">U3</text>
<text x="23.5" y="36.8">FLEX1</text>
<text x="98.2" y="39.2">C3</text>
<text x="131.2" y="39.2">C5</text>
<text x="86.7" y="56.9">BAT1</text>
<text x="206.1" y="68.7">RV2</text>
<text x="87.8" y="82.6">ESP1</text>
<text x="194.7" y="84.7">IR1</text>
<text x="215.9" y="111.8">L2</text>
<text x="234.1" y="116.9">RV3</text>
<text x="25.8" y="124.5">RV1</text>
<text x="217.6" y="123">C2</text>
<text x="234.7" y="149.5">L3</text>
<text x="136.9" y="153.5">VIB1</text>
<text x="48.2" y="157.6">L1</text>
<text x="101.6" y="162.6">L4</text>
<text x="65.2" y="168.7">C1</text>
<text x="103.3" y="173.8">C4</text>
<text x="124.4" y="169">RV4</text>
<text x="226.2" y="168.7">R1</text>
<text x="242.5" y="173.8">BUZ1</text>
<text x="251.4" y="182.7">Q1</text>
<text x="233.6" y="187">R2</text>
</g>
<text font-size="2.9" fill="#fff" x="153.6" y="150.9">www.TheEngineeringProjects.com</text>
<text font-size="2.5" fill="#ddd" x="130.6" y="97.2" transform="rotate(90 130.6 97.2)">ESP32-WROOM</text>
<g font-size="2.1">
<text x="104.1" y="28.1">7805</text>
<text x="144.7" y="29.7">DHT11</text>
<text x="159" y="28.5">2</text>
<text x="159" y="26">1</text>
<text x="164" y="29.7">DATA</text>
<text x="164" y="27.1">VDD</text>
<text x="100.6" y="33.6">1</text>
<text x="105.6" y="34.8">VI</text>
<text x="120.3" y="34.8">VO</text>
<text x="127.2" y="33.6">3</text>
<text x="159" y="31.1">4</text>
<text x="164" y="32.2">GND</text>
<text x="200.6" y="30.6">LM016L</text>
<text x="21" y="39.8">FLEX (ANALOG)</text>
<text x="115.1" y="40.3" transform="rotate(-90 115.1 40.3)">GND</text>
<text x="177.8" y="38.7">DHT11</text>
<text x="84.2" y="44.6">9V</text>
<text x="114" y="45.3" transform="rotate(-90 114 45.3)">2</text>
<text x="142.1" y="44.9">TXA</text>
<text x="158.9" y="44.9">RXD</text>
<text x="215.6" y="47.9" transform="rotate(-90 215.6 47.9)">1</text>
<text x="216.7" y="42.9" transform="rotate(-90 216.7 42.9)">VSS</text>
<text x="218.1" y="47.9" transform="rotate(-90 218.1 47.9)">2</text>
<text x="219.3" y="42.9" transform="rotate(-90 219.3 42.9)">VDD</text>
<text x="220.6" y="47.9" transform="rotate(-90 220.6 47.9)">3</text>
<text x="221.8" y="42.9" transform="rotate(-90 221.8 42.9)">VEE</text>
<text x="225.7" y="47.9" transform="rotate(-90 225.7 47.9)">4</text>
<text x="226.9" y="42.9" transform="rotate(-90 226.9 42.9)">RS</text>
<text x="228.3" y="47.9" transform="rotate(-90 228.3 47.9)">5</text>
<text x="229.4" y="42.9" transform="rotate(-90 229.4 42.9)">RW</text>
<text x="230.8" y="47.9" transform="rotate(-90 230.8 47.9)">6</text>
<text x="232" y="42.9" transform="rotate(-90 232 42.9)">E</text>
<text x="235.9" y="47.9" transform="rotate(-90 235.9 47.9)">7</text>
<text x="237.1" y="42.9" transform="rotate(-90 237.1 42.9)">D0</text>
<text x="238.4" y="47.9" transform="rotate(-90 238.4 47.9)">8</text>
<text x="239.6" y="42.9" transform="rotate(-90 239.6 42.9)">D1</text>
<text x="241" y="47.9" transform="rotate(-90 241 47.9)">9</text>
<text x="242.1" y="42.9" transform="rotate(-90 242.1 42.9)">D2</text>
<text x="244.7" y="42.9" transform="rotate(-90 244.7 42.9)">D3</text>
<text x="247.2" y="42.9" transform="rotate(-90 247.2 42.9)">D4</text>
<text x="249.8" y="42.9" transform="rotate(-90 249.8 42.9)">D5</text>
<text x="252.3" y="42.9" transform="rotate(-90 252.3 42.9)">D6</text>
<text x="254.8" y="42.9" transform="rotate(-90 254.8 42.9)">D7</text>
<text x="98.2" y="49.7">100uF</text>
<text x="131.2" y="49.7">10uF</text>
<text x="141.9" y="51.3">RXA</text>
<text x="158.9" y="50">TXD</text>
<text x="243.5" y="49" transform="rotate(-90 243.5 49)">10</text>
<text x="246" y="48.9" transform="rotate(-90 246 48.9)">11</text>
<text x="248.6" y="49" transform="rotate(-90 248.6 49)">12</text>
<text x="251.1" y="49" transform="rotate(-90 251.1 49)">13</text>
<text x="253.7" y="49" transform="rotate(-90 253.7 49)">14</text>
<text x="158.9" y="55.1">RTS</text>
<text x="158.9" y="60.2">CTS</text>
<text x="226.9" y="65.8" transform="rotate(-90 226.9 65.8)">Rs</text>
<text x="232" y="64.6" transform="rotate(-90 232 64.6)">E</text>
<text x="247.2" y="62.1" transform="rotate(-90 247.2 62.1)">D4</text>
<text x="249.8" y="62.1" transform="rotate(-90 249.8 62.1)">D5</text>
<text x="252.3" y="63.3" transform="rotate(-90 252.3 63.3)">D6</text>
<text x="254.8" y="63.3" transform="rotate(-90 254.8 63.3)">D7</text>
<text x="208.7" y="71.7">1k</text>
<text x="126.6" y="74.6" transform="rotate(-90 126.6 74.6)">Rs</text>
<text x="129.1" y="74.6" transform="rotate(-90 129.1 74.6)">E</text>
<text x="131.7" y="74.6" transform="rotate(-90 131.7 74.6)">RXA</text>
<text x="134.2" y="74.6" transform="rotate(-90 134.2 74.6)">TXA</text>
<text x="136.7" y="74.6" transform="rotate(-90 136.7 74.6)">D4</text>
<text x="146.9" y="77.2" transform="rotate(-90 146.9 77.2)">D5</text>
<text x="149.4" y="75.9" transform="rotate(-90 149.4 75.9)">D6</text>
<text x="152" y="75.9" transform="rotate(-90 152 75.9)">D7</text>
<text x="155.8" y="73.4" transform="rotate(-90 155.8 73.4)">IRP</text>
<text x="158.3" y="75.9" transform="rotate(-90 158.3 75.9)">DHT11</text>
<text x="87.8" y="85.5">ESP32-WROOM</text>
<text x="245.5" y="85">IR PROXIMITY 3</text>
<text x="204" y="107.7" transform="rotate(-90 204 107.7)">IRP</text>
<text x="215.9" y="117.4">27uH</text>
<text x="234.1" y="120">1k</text>
<text x="217.6" y="125.9">100uF</text>
<text x="25.8" y="142.8">1k</text>
<text x="154.5" y="138.4" transform="rotate(-90 154.5 138.4)">VB</text>
<text x="157.1" y="139.9" transform="rotate(-90 157.1 139.9)">SG</text>
<text x="72" y="153.4" transform="rotate(-90 72 153.4)">SG</text>
<text x="219.8" y="154.1">5V</text>
<text x="89.7" y="158.5" transform="rotate(-90 89.7 158.5)">SG</text>
<text x="239.8" y="160.6">5V</text>
<text x="48.2" y="163.2">27uH</text>
<text x="65.2" y="171.6">100uF</text>
<text x="101.6" y="168.2">27uH</text>
<text x="124.4" y="171.9">1k</text>
<text x="103.3" y="176.7">100uF</text>
<text x="226.2" y="174.2">316</text>
<text x="232" y="180" transform="rotate(-90 232 180)">IND</text>
<text x="251.4" y="185.6">BC548</text>
<text x="233.6" y="192.1">4.64K</text>
</g>
<g font-size="2.1" fill="#0f0">
<text x="178.1" y="28.4">80</text>
<text x="178.1" y="30.9">27</text>
</g>
<g font-size="2.1" fill="#fff">
<text x="217.3" y="87.6">www.TheEngineeringProjects.com</text>
<text x="119.7" y="120.6" transform="rotate(-90 119.7 120.6)">Vin</text>
<text x="127.3" y="120.5" transform="rotate(-90 127.3 120.5)">EN</text>
</g>
<g font-size="2.1" fill="#008000">
<text x="200.7" y="122.9">+88.8</text>
<text x="68.6" y="168.6">+88.8</text>
<text x="86.4" y="173.7">+88.8</text>
</g>
<g font-size="1.9" fill="#c00000">
<text x="172.3" y="28.3">&gt;</text>
<text x="173.3" y="34.6">%RH</text>
</g>
<text font-size="1.9" fill="#808080" x="180.6" y="34.6">°C</text>
<g font-size="1.9" fill="#fff">
<text x="119.9" y="95.8" transform="rotate(-90 119.9 95.8)">GND</text>
<text x="122.5" y="95.4" transform="rotate(-90 122.5 95.4)">3V3</text>
<text x="124.8" y="94.9" transform="rotate(-90 124.8 94.9)">TX</text>
<text x="127.5" y="94.9" transform="rotate(-90 127.5 94.9)">D9</text>
<text x="130.1" y="94.9" transform="rotate(-90 130.1 94.9)">D8</text>
<text x="132.6" y="94.9" transform="rotate(-90 132.6 94.9)">D7</text>
<text x="135.2" y="94.9" transform="rotate(-90 135.2 94.9)">D6</text>
<text x="137.7" y="94.9" transform="rotate(-90 137.7 94.9)">D5</text>
<text x="140.2" y="95.8" transform="rotate(-90 140.2 95.8)">GND</text>
<text x="142.8" y="95.4" transform="rotate(-90 142.8 95.4)">3V3</text>
<text x="145.3" y="94.9" transform="rotate(-90 145.3 94.9)">D4</text>
<text x="147.9" y="94.9" transform="rotate(-90 147.9 94.9)">D3</text>
<text x="150.4" y="94.9" transform="rotate(-90 150.4 94.9)">D2</text>
<text x="152.9" y="95.1" transform="rotate(-90 152.9 95.1)">D1</text>
<text x="155.5" y="95.1" transform="rotate(-90 155.5 95.1)">D0</text>
<text x="242.9" y="99.9">Test Pin</text>
<text x="124.8" y="120.7" transform="rotate(-90 124.8 120.7)">RST</text>
<text x="132.6" y="120.9" transform="rotate(-90 132.6 120.9)">SK</text>
<text x="135.2" y="120.9" transform="rotate(-90 135.2 120.9)">SO</text>
<text x="137.7" y="120.9" transform="rotate(-90 137.7 120.9)">SC</text>
<text x="140.2" y="120.7" transform="rotate(-90 140.2 120.7)">S1</text>
<text x="142.8" y="120.7" transform="rotate(-90 142.8 120.7)">S2</text>
<text x="145.3" y="120.7" transform="rotate(-90 145.3 120.7)">S3</text>
<text x="147.9" y="121.2" transform="rotate(-90 147.9 121.2)">Rsv</text>
<text x="150.4" y="121.2" transform="rotate(-90 150.4 121.2)">Rsv</text>
<text x="152.9" y="120.7" transform="rotate(-90 152.9 120.7)">A1</text>
<text x="155.5" y="120.5" transform="rotate(-90 155.5 120.5)">A0</text>
<text x="41.2" y="129.8" transform="rotate(-90 41.2 129.8)">TestPin</text>
<text x="40.3" y="141.6">G</text>
<text x="43.9" y="141.6">O</text>
<text x="49.3" y="141.6">V</text>
<text x="151.2" y="158.7" transform="rotate(90 151.2 158.7)">OUT GND</text>
<text x="151.2" y="169.2" transform="rotate(90 151.2 169.2)">Vcc</text>
<text x="193.6" y="175.7" transform="rotate(90 193.6 175.7)">TestPin</text>
</g>
<g font-size="1.9">
<text x="230.6" y="99.7">O</text>
<text x="234.4" y="99.7">G</text>
<text x="238.5" y="99.7">V</text>
</g>
<g font-size="1.7" fill="#fff">
<text x="122.4" y="120.2" transform="rotate(-90 122.4 120.2)">G</text>
<text x="130" y="120.6" transform="rotate(-90 130 120.6)">3V</text>
</g>
<g font-size="1.7" fill="#800000">
<text x="200.1" y="125.8">AC Volts</text>
<text x="68" y="171.5">AC Volts</text>
<text x="85.8" y="176.6">AC Volts</text>
</g>
</svg>
